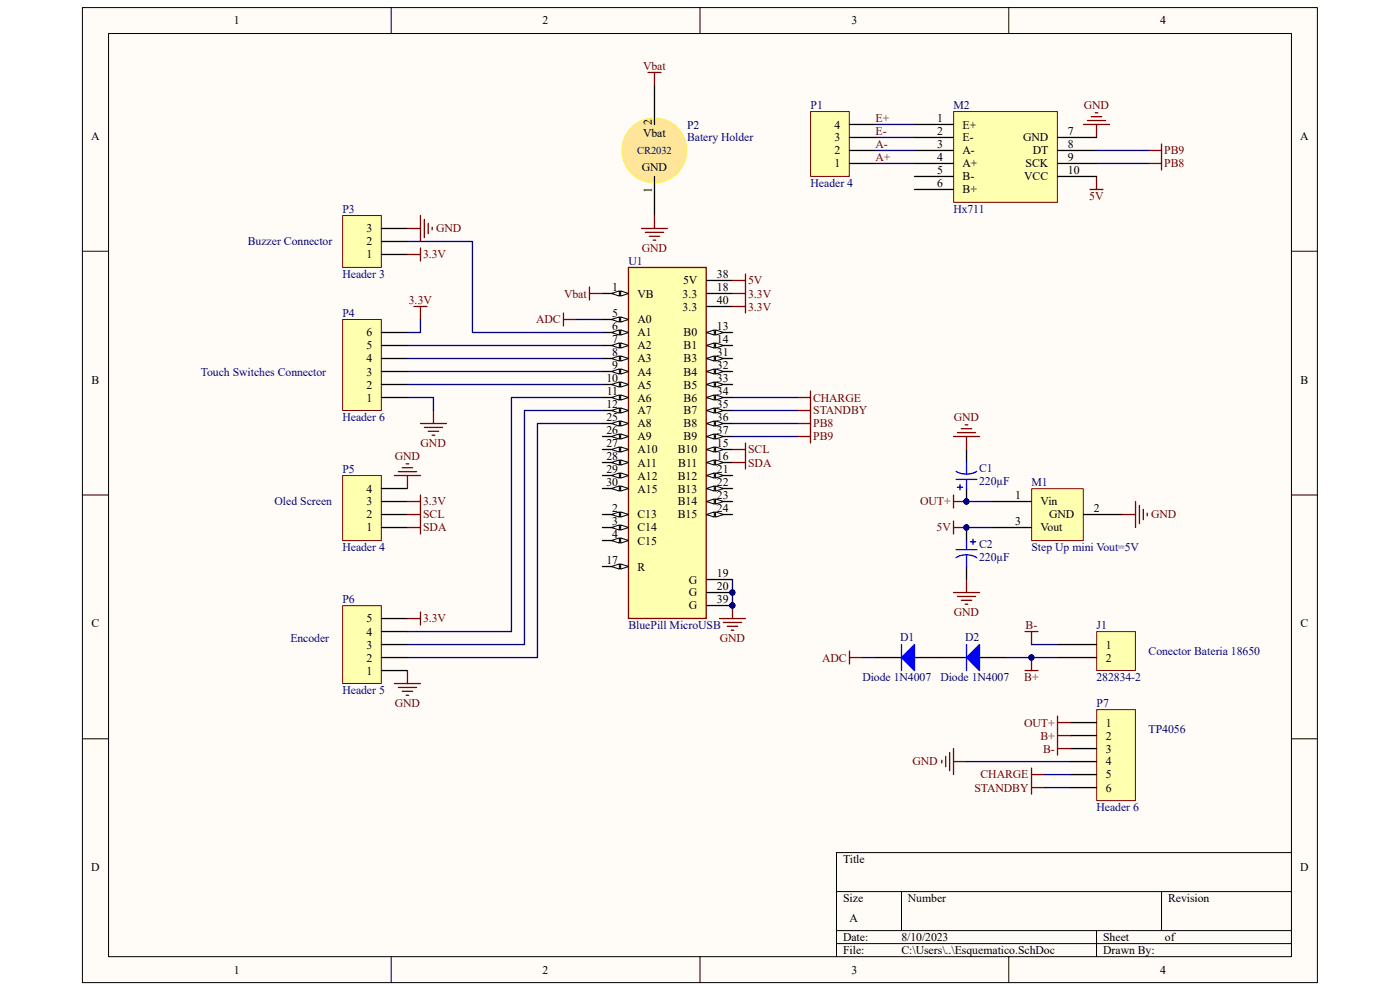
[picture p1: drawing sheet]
<svg xmlns="http://www.w3.org/2000/svg" width="297mm" height="210mm" viewBox="0 0 297 210" stroke-linecap="round" stroke-linejoin="round" font-family="sans-serif">
<path d="M17.5 1.7h262v206.7h-262z" fill="#fffcf8"/>
<path d="M17.5 1.6h262v206.8h-262z" fill="none" stroke="#000" stroke-width=".21"/>
<path d="M23.1 7.2h250.9v195.7h-250.9z" fill="#fffcf8"/>
<g fill="none" stroke="#000" stroke-width=".21">
<path d="M23 7.1h251v195.8h-251zM83 1.6v5.5M148.5 1.6v5.5M214 1.6v5.5M17.5 53.3h5.5M274 53.3h5.5M17.5 105h5.5M274 105h5.5M17.5 156.7h5.5M274 156.7h5.5M177.5 189.1h96.5M177.5 197.4h96.5"/>
<path d="M191.3 189.1v8.3M232.6 197.4v5.5M246.4 189.1v8.3M274 180.9h-96.5v22M83 202.9v5.5M148.5 202.9v5.5M177.5 200.2h96.5M214 202.9v5.5"/>
</g>
<path d="M133.3 56.7h16.5v74.5h-16.5z" fill-rule="evenodd" fill="#ffffb0" stroke="#800000" stroke-width=".28"/>
<path d="M127.8 62.3h5.5" fill="none" stroke="#000" stroke-width=".28"/>
<path d="M131.7 61.7l1.6 .6-1.6 .5z" fill="#fffcf8"/>
<path d="M131.7 61.7l1.6 .6-1.6 .5z" fill="none" stroke="#000" stroke-width=".21"/>
<path d="M129.7 62.3l1.7-.6v1.1z" fill="#fffcf8"/>
<path d="M129.7 62.3l1.7-.6v1.1z" fill="none" stroke="#000" stroke-width=".21"/>
<path d="M127.8 67.8h5.5" fill="none" stroke="#000" stroke-width=".28"/>
<path d="M131.7 67.2l1.6 .6-1.6 .5z" fill="#fffcf8"/>
<path d="M131.7 67.2l1.6 .6-1.6 .5z" fill="none" stroke="#000" stroke-width=".21"/>
<path d="M129.7 67.8l1.7-.6v1.1z" fill="#fffcf8"/>
<path d="M129.7 67.8l1.7-.6v1.1z" fill="none" stroke="#000" stroke-width=".21"/>
<path d="M127.8 70.5h5.5" fill="none" stroke="#000" stroke-width=".28"/>
<path d="M131.7 70l1.6 .5-1.6 .6z" fill="#fffcf8"/>
<path d="M131.7 70l1.6 .5-1.6 .6z" fill="none" stroke="#000" stroke-width=".21"/>
<path d="M129.7 70.5l1.7-.5v1.1z" fill="#fffcf8"/>
<path d="M129.7 70.5l1.7-.5v1.1z" fill="none" stroke="#000" stroke-width=".21"/>
<path d="M127.8 73.3h5.5" fill="none" stroke="#000" stroke-width=".28"/>
<path d="M131.7 72.7l1.6 .6-1.6 .5z" fill="#fffcf8"/>
<path d="M131.7 72.7l1.6 .6-1.6 .5z" fill="none" stroke="#000" stroke-width=".21"/>
<path d="M129.7 73.3l1.7-.6v1.1z" fill="#fffcf8"/>
<path d="M129.7 73.3l1.7-.6v1.1z" fill="none" stroke="#000" stroke-width=".21"/>
<path d="M127.8 76.1h5.5" fill="none" stroke="#000" stroke-width=".28"/>
<path d="M131.7 75.5l1.6 .6-1.6 .5z" fill="#fffcf8"/>
<path d="M131.7 75.5l1.6 .6-1.6 .5z" fill="none" stroke="#000" stroke-width=".21"/>
<path d="M129.7 76.1l1.7-.6v1.1z" fill="#fffcf8"/>
<path d="M129.7 76.1l1.7-.6v1.1z" fill="none" stroke="#000" stroke-width=".21"/>
<path d="M127.8 78.8h5.5" fill="none" stroke="#000" stroke-width=".28"/>
<path d="M131.7 78.3l1.6 .5-1.6 .6z" fill="#fffcf8"/>
<path d="M131.7 78.3l1.6 .5-1.6 .6z" fill="none" stroke="#000" stroke-width=".21"/>
<path d="M129.7 78.8l1.7-.5v1.1z" fill="#fffcf8"/>
<path d="M129.7 78.8l1.7-.5v1.1z" fill="none" stroke="#000" stroke-width=".21"/>
<path d="M127.8 81.6h5.5" fill="none" stroke="#000" stroke-width=".28"/>
<path d="M131.7 81l1.6 .6-1.6 .5z" fill="#fffcf8"/>
<path d="M131.7 81l1.6 .6-1.6 .5z" fill="none" stroke="#000" stroke-width=".21"/>
<path d="M129.7 81.6l1.7-.6v1.1z" fill="#fffcf8"/>
<path d="M129.7 81.6l1.7-.6v1.1z" fill="none" stroke="#000" stroke-width=".21"/>
<path d="M127.8 84.3h5.5" fill="none" stroke="#000" stroke-width=".28"/>
<path d="M131.7 83.8l1.6 .5-1.6 .6z" fill="#fffcf8"/>
<path d="M131.7 83.8l1.6 .5-1.6 .6z" fill="none" stroke="#000" stroke-width=".21"/>
<path d="M129.7 84.3l1.7-.5v1.1z" fill="#fffcf8"/>
<path d="M129.7 84.3l1.7-.5v1.1z" fill="none" stroke="#000" stroke-width=".21"/>
<path d="M127.8 87.1h5.5" fill="none" stroke="#000" stroke-width=".28"/>
<path d="M131.7 86.5l1.6 .6-1.6 .5z" fill="#fffcf8"/>
<path d="M131.7 86.5l1.6 .6-1.6 .5z" fill="none" stroke="#000" stroke-width=".21"/>
<path d="M129.7 87.1l1.7-.6v1.1z" fill="#fffcf8"/>
<path d="M129.7 87.1l1.7-.6v1.1z" fill="none" stroke="#000" stroke-width=".21"/>
<path d="M127.8 89.8h5.5" fill="none" stroke="#000" stroke-width=".28"/>
<path d="M131.7 89.3l1.6 .5-1.6 .6z" fill="#fffcf8"/>
<path d="M131.7 89.3l1.6 .5-1.6 .6z" fill="none" stroke="#000" stroke-width=".21"/>
<path d="M129.7 89.8l1.7-.5v1.1z" fill="#fffcf8"/>
<path d="M129.7 89.8l1.7-.5v1.1z" fill="none" stroke="#000" stroke-width=".21"/>
<path d="M127.8 92.6h5.5" fill="none" stroke="#000" stroke-width=".28"/>
<path d="M131.7 92l1.6 .6-1.6 .6z" fill="#fffcf8"/>
<path d="M131.7 92l1.6 .6-1.6 .6z" fill="none" stroke="#000" stroke-width=".21"/>
<path d="M129.7 92.6l1.7-.6v1.2z" fill="#fffcf8"/>
<path d="M129.7 92.6l1.7-.6v1.2z" fill="none" stroke="#000" stroke-width=".21"/>
<path d="M127.8 95.4h5.5" fill="none" stroke="#000" stroke-width=".28"/>
<path d="M131.7 94.8l1.6 .6-1.6 .5z" fill="#fffcf8"/>
<path d="M131.7 94.8l1.6 .6-1.6 .5z" fill="none" stroke="#000" stroke-width=".21"/>
<path d="M129.7 95.4l1.7-.6v1.1z" fill="#fffcf8"/>
<path d="M129.7 95.4l1.7-.6v1.1z" fill="none" stroke="#000" stroke-width=".21"/>
<path d="M127.8 98.1h5.5" fill="none" stroke="#000" stroke-width=".28"/>
<path d="M131.7 97.6l1.6 .5-1.6 .6z" fill="#fffcf8"/>
<path d="M131.7 97.6l1.6 .5-1.6 .6z" fill="none" stroke="#000" stroke-width=".21"/>
<path d="M129.7 98.1l1.7-.5v1.1z" fill="#fffcf8"/>
<path d="M129.7 98.1l1.7-.5v1.1z" fill="none" stroke="#000" stroke-width=".21"/>
<path d="M127.8 100.9h5.5" fill="none" stroke="#000" stroke-width=".28"/>
<path d="M131.7 100.3l1.6 .6-1.6 .5z" fill="#fffcf8"/>
<path d="M131.7 100.3l1.6 .6-1.6 .5z" fill="none" stroke="#000" stroke-width=".21"/>
<path d="M129.7 100.9l1.7-.6v1.1z" fill="#fffcf8"/>
<path d="M129.7 100.9l1.7-.6v1.1z" fill="none" stroke="#000" stroke-width=".21"/>
<path d="M127.8 103.6h5.5" fill="none" stroke="#000" stroke-width=".28"/>
<path d="M131.7 103.1l1.6 .5-1.6 .6z" fill="#fffcf8"/>
<path d="M131.7 103.1l1.6 .5-1.6 .6z" fill="none" stroke="#000" stroke-width=".21"/>
<path d="M129.7 103.6l1.7-.5v1.1z" fill="#fffcf8"/>
<path d="M129.7 103.6l1.7-.5v1.1z" fill="none" stroke="#000" stroke-width=".21"/>
<path d="M127.8 109.2h5.5" fill="none" stroke="#000" stroke-width=".28"/>
<path d="M131.7 108.6l1.6 .6-1.6 .5z" fill="#fffcf8"/>
<path d="M131.7 108.6l1.6 .6-1.6 .5z" fill="none" stroke="#000" stroke-width=".21"/>
<path d="M129.7 109.2l1.7-.6v1.1z" fill="#fffcf8"/>
<path d="M129.7 109.2l1.7-.6v1.1z" fill="none" stroke="#000" stroke-width=".21"/>
<path d="M127.8 111.9h5.5" fill="none" stroke="#000" stroke-width=".28"/>
<path d="M131.7 111.4l1.6 .5-1.6 .6z" fill="#fffcf8"/>
<path d="M131.7 111.4l1.6 .5-1.6 .6z" fill="none" stroke="#000" stroke-width=".21"/>
<path d="M129.7 111.9l1.7-.5v1.1z" fill="#fffcf8"/>
<path d="M129.7 111.9l1.7-.5v1.1z" fill="none" stroke="#000" stroke-width=".21"/>
<path d="M127.8 114.7h5.5" fill="none" stroke="#000" stroke-width=".28"/>
<path d="M131.7 114.1l1.6 .6-1.6 .5z" fill="#fffcf8"/>
<path d="M131.7 114.1l1.6 .6-1.6 .5z" fill="none" stroke="#000" stroke-width=".21"/>
<path d="M129.7 114.7l1.7-.6v1.1z" fill="#fffcf8"/>
<path d="M129.7 114.7l1.7-.6v1.1z" fill="none" stroke="#000" stroke-width=".21"/>
<path d="M127.8 120.2h5.5" fill="none" stroke="#000" stroke-width=".28"/>
<path d="M131.7 119.6l1.6 .6-1.6 .5z" fill="#fffcf8"/>
<path d="M131.7 119.6l1.6 .6-1.6 .5z" fill="none" stroke="#000" stroke-width=".21"/>
<path d="M129.7 120.2l1.7-.6v1.1z" fill="#fffcf8"/>
<path d="M129.7 120.2l1.7-.6v1.1z" fill="none" stroke="#000" stroke-width=".21"/>
<path d="M149.9 59.5h5.5M149.9 62.3h5.5M149.9 65h5.5M149.9 70.5h5.5" fill="none" stroke="#000" stroke-width=".28"/>
<path d="M149.9 70.5l1.6-.5v1.1z" fill="#fffcf8"/>
<path d="M149.9 70.5l1.6-.5v1.1z" fill="none" stroke="#000" stroke-width=".21"/>
<path d="M151.8 70l1.7 .5-1.7 .6z" fill="#fffcf8"/>
<path d="M151.8 70l1.7 .5-1.7 .6z" fill="none" stroke="#000" stroke-width=".21"/>
<path d="M149.9 73.3h5.5" fill="none" stroke="#000" stroke-width=".28"/>
<path d="M149.9 73.3l1.6-.6v1.1z" fill="#fffcf8"/>
<path d="M149.9 73.3l1.6-.6v1.1z" fill="none" stroke="#000" stroke-width=".21"/>
<path d="M151.8 72.7l1.7 .6-1.7 .5z" fill="#fffcf8"/>
<path d="M151.8 72.7l1.7 .6-1.7 .5z" fill="none" stroke="#000" stroke-width=".21"/>
<path d="M149.9 76.1h5.5" fill="none" stroke="#000" stroke-width=".28"/>
<path d="M149.9 76.1l1.6-.6v1.1z" fill="#fffcf8"/>
<path d="M149.9 76.1l1.6-.6v1.1z" fill="none" stroke="#000" stroke-width=".21"/>
<path d="M151.8 75.5l1.7 .6-1.7 .5z" fill="#fffcf8"/>
<path d="M151.8 75.5l1.7 .6-1.7 .5z" fill="none" stroke="#000" stroke-width=".21"/>
<path d="M149.9 78.8h5.5" fill="none" stroke="#000" stroke-width=".28"/>
<path d="M149.9 78.8l1.6-.5v1.1z" fill="#fffcf8"/>
<path d="M149.9 78.8l1.6-.5v1.1z" fill="none" stroke="#000" stroke-width=".21"/>
<path d="M151.8 78.3l1.7 .5-1.7 .6z" fill="#fffcf8"/>
<path d="M151.8 78.3l1.7 .5-1.7 .6z" fill="none" stroke="#000" stroke-width=".21"/>
<path d="M149.9 81.6h5.5" fill="none" stroke="#000" stroke-width=".28"/>
<path d="M149.9 81.6l1.6-.6v1.1z" fill="#fffcf8"/>
<path d="M149.9 81.6l1.6-.6v1.1z" fill="none" stroke="#000" stroke-width=".21"/>
<path d="M151.8 81l1.7 .6-1.7 .5z" fill="#fffcf8"/>
<path d="M151.8 81l1.7 .6-1.7 .5z" fill="none" stroke="#000" stroke-width=".21"/>
<path d="M149.9 84.3h5.5" fill="none" stroke="#000" stroke-width=".28"/>
<path d="M149.9 84.3l1.6-.5v1.1z" fill="#fffcf8"/>
<path d="M149.9 84.3l1.6-.5v1.1z" fill="none" stroke="#000" stroke-width=".21"/>
<path d="M151.8 83.8l1.7 .5-1.7 .6z" fill="#fffcf8"/>
<path d="M151.8 83.8l1.7 .5-1.7 .6z" fill="none" stroke="#000" stroke-width=".21"/>
<path d="M149.9 87.1h5.5" fill="none" stroke="#000" stroke-width=".28"/>
<path d="M149.9 87.1l1.6-.6v1.1z" fill="#fffcf8"/>
<path d="M149.9 87.1l1.6-.6v1.1z" fill="none" stroke="#000" stroke-width=".21"/>
<path d="M151.8 86.5l1.7 .6-1.7 .5z" fill="#fffcf8"/>
<path d="M151.8 86.5l1.7 .6-1.7 .5z" fill="none" stroke="#000" stroke-width=".21"/>
<path d="M149.9 89.8h5.5" fill="none" stroke="#000" stroke-width=".28"/>
<path d="M149.9 89.8l1.6-.5v1.1z" fill="#fffcf8"/>
<path d="M149.9 89.8l1.6-.5v1.1z" fill="none" stroke="#000" stroke-width=".21"/>
<path d="M151.8 89.3l1.7 .5-1.7 .6z" fill="#fffcf8"/>
<path d="M151.8 89.3l1.7 .5-1.7 .6z" fill="none" stroke="#000" stroke-width=".21"/>
<path d="M149.9 92.6h5.5" fill="none" stroke="#000" stroke-width=".28"/>
<path d="M149.9 92.6l1.6-.6v1.2z" fill="#fffcf8"/>
<path d="M149.9 92.6l1.6-.6v1.2z" fill="none" stroke="#000" stroke-width=".21"/>
<path d="M151.8 92l1.7 .6-1.7 .6z" fill="#fffcf8"/>
<path d="M151.8 92l1.7 .6-1.7 .6z" fill="none" stroke="#000" stroke-width=".21"/>
<path d="M149.9 95.4h5.5" fill="none" stroke="#000" stroke-width=".28"/>
<path d="M149.9 95.4l1.6-.6v1.1z" fill="#fffcf8"/>
<path d="M149.9 95.4l1.6-.6v1.1z" fill="none" stroke="#000" stroke-width=".21"/>
<path d="M151.8 94.8l1.7 .6-1.7 .5z" fill="#fffcf8"/>
<path d="M151.8 94.8l1.7 .6-1.7 .5z" fill="none" stroke="#000" stroke-width=".21"/>
<path d="M149.9 98.1h5.5" fill="none" stroke="#000" stroke-width=".28"/>
<path d="M149.9 98.1l1.6-.5v1.1z" fill="#fffcf8"/>
<path d="M149.9 98.1l1.6-.5v1.1z" fill="none" stroke="#000" stroke-width=".21"/>
<path d="M151.8 97.6l1.7 .5-1.7 .6z" fill="#fffcf8"/>
<path d="M151.8 97.6l1.7 .5-1.7 .6z" fill="none" stroke="#000" stroke-width=".21"/>
<path d="M149.9 100.9h5.5" fill="none" stroke="#000" stroke-width=".28"/>
<path d="M149.9 100.9l1.6-.6v1.1z" fill="#fffcf8"/>
<path d="M149.9 100.9l1.6-.6v1.1z" fill="none" stroke="#000" stroke-width=".21"/>
<path d="M151.8 100.3l1.7 .6-1.7 .5z" fill="#fffcf8"/>
<path d="M151.8 100.3l1.7 .6-1.7 .5z" fill="none" stroke="#000" stroke-width=".21"/>
<path d="M149.9 103.6h5.5" fill="none" stroke="#000" stroke-width=".28"/>
<path d="M149.9 103.6l1.6-.5v1.1z" fill="#fffcf8"/>
<path d="M149.9 103.6l1.6-.5v1.1z" fill="none" stroke="#000" stroke-width=".21"/>
<path d="M151.8 103.1l1.7 .5-1.7 .6z" fill="#fffcf8"/>
<path d="M151.8 103.1l1.7 .5-1.7 .6z" fill="none" stroke="#000" stroke-width=".21"/>
<path d="M149.9 106.4h5.5" fill="none" stroke="#000" stroke-width=".28"/>
<path d="M149.9 106.4l1.6-.6v1.1z" fill="#fffcf8"/>
<path d="M149.9 106.4l1.6-.6v1.1z" fill="none" stroke="#000" stroke-width=".21"/>
<path d="M151.8 105.8l1.7 .6-1.7 .5z" fill="#fffcf8"/>
<path d="M151.8 105.8l1.7 .6-1.7 .5z" fill="none" stroke="#000" stroke-width=".21"/>
<path d="M149.9 109.2h5.5" fill="none" stroke="#000" stroke-width=".28"/>
<path d="M149.9 109.2l1.6-.6v1.1z" fill="#fffcf8"/>
<path d="M149.9 109.2l1.6-.6v1.1z" fill="none" stroke="#000" stroke-width=".21"/>
<path d="M151.8 108.6l1.7 .6-1.7 .5z" fill="#fffcf8"/>
<path d="M151.8 108.6l1.7 .6-1.7 .5z" fill="none" stroke="#000" stroke-width=".21"/>
<path d="M149.9 122.9h5.5M149.9 125.7h5.5M149.9 128.5h5.5" fill="none" stroke="#000" stroke-width=".28"/>
<g fill="#000080" stroke="#000080" stroke-width=".21">
<circle cx="155.4" cy="125.7" r=".53"/>
<circle cx="155.4" cy="128.4" r=".53"/>
</g>
<path d="M87.8 65h2.8M89.2 65v2.8M89.2 89.8h5.5M90 90.7h3.9M90.9 91.5h2.2M91.7 92.3h.5M92 87.1v2.7" fill="none" stroke="#800000" stroke-width=".28"/>
<path d="M72.7 67.8h8.2v19.3h-8.2z" fill="#ffffb0"/>
<path d="M72.7 67.8h8.2v19.3h-8.2z" fill="none" stroke="#800000" stroke-width=".21"/>
<path d="M80.9 78.8h5.5M80.9 76.1h5.5M80.9 73.3h5.5M80.9 70.5h5.5M80.9 84.3h5.5M80.9 81.6h5.5" fill="none" stroke="#000" stroke-width=".28"/>
<path d="M72.7 45.8h8.2v10.9h-8.2z" fill="#ffffb0"/>
<path d="M72.7 45.7h8.2v11h-8.2z" fill="none" stroke="#800000" stroke-width=".21"/>
<path d="M80.9 54h5.5M80.9 51.2h5.5M80.9 48.5h5.5" fill="none" stroke="#000" stroke-width=".28"/>
<path d="M86.4 48.5h2.8M86.4 54h2.8M89.2 45.7v5.5M89.2 52.6v2.8M90 46.5v3.9M90.9 47.4v2.2M91.7 48.2v.5" fill="none" stroke="#800000" stroke-width=".28"/>
<path d="M72.7 100.9h8.2v13.8h-8.2z" fill="#ffffb0"/>
<path d="M72.7 100.9h8.2v13.8h-8.2z" fill="none" stroke="#800000" stroke-width=".21"/>
<path d="M80.9 111.9h5.5M80.9 109.2h5.5M80.9 106.4h5.5M80.9 103.6h5.5" fill="none" stroke="#000" stroke-width=".28"/>
<path d="M85.3 99.2h2.2M86.2 98.4h.5M155.4 95.4h2.8M155.4 98.1h2.8M158.2 94v5.5M83.7 100.9h5.5M84.5 100h3.9M86.4 106.4h2.8M86.4 100.9v2.7M86.4 109.2h2.8M86.4 111.9h2.8M89.2 105v8.3" fill="none" stroke="#800000" stroke-width=".28"/>
<circle cx="138.8" cy="31.9" r="6.9" fill="#ffe599" stroke="#ff0" stroke-width=".21"/>
<path d="M138.8 18.1v8.3M138.8 37.4v8.3" fill="none" stroke="#000" stroke-width=".28"/>
<path d="M137.5 15.4h2.7M138.8 15.4v2.7M136.1 48.5h5.5M136.9 49.3h3.9M137.7 50.1h2.3M138.6 51h.5M138.8 45.7v2.8M125.1 60.9v2.7M125.1 62.3h2.7" fill="none" stroke="#800000" stroke-width=".28"/>
<path d="M172 23.7h8.2v13.7h-8.2z" fill="#ffffb0"/>
<path d="M172 23.7h8.2v13.7h-8.2z" fill="none" stroke="#800000" stroke-width=".21"/>
<path d="M180.2 34.7h5.5M180.2 31.9h5.5M180.2 29.2h5.5M180.2 26.4h5.5" fill="none" stroke="#000" stroke-width=".28"/>
<path d="M229.9 26.4h5.5M230.7 25.6h3.9M231.5 24.7h2.2M232.4 23.9h.5M232.6 26.4v2.8M232.6 37.4v2.8M231.2 40.2h2.8" fill="none" stroke="#800000" stroke-width=".28"/>
<path d="M72.7 128.5h8.2v16.5h-8.2z" fill="#ffffb0"/>
<path d="M72.7 128.5h8.2v16.5h-8.2z" fill="none" stroke="#800000" stroke-width=".21"/>
<path d="M80.9 139.5h5.5M80.9 136.7h5.5M80.9 134h5.5M80.9 131.2h5.5M80.9 142.3h5.5" fill="none" stroke="#000" stroke-width=".28"/>
<g fill="none" stroke="#800000" stroke-width=".28">
<path d="M155.4 59.5h2.8M158.2 58.1v8.3M155.4 62.3h2.8M155.4 65h2.8M86.4 131.2h2.8M89.2 129.8v2.8M152.6 131.2h5.6M153.5 132h3.8M154.3 132.9h2.2M155.1 133.7h.6M155.4 128.5v2.7M83.7 145h5.5"/>
<path d="M84.5 145.8h3.9M85.3 146.7h2.2M86.2 147.5h.5M86.4 142.3v2.7"/>
</g>
<circle cx="155.4" cy="128.4" r=".53" fill="#000080" stroke="#000080" stroke-width=".21"/>
<path d="M218.9 103.7h10.9v11h-10.9z" fill="#ffffb0"/>
<path d="M218.9 103.7h10.9v11h-10.9z" fill="none" stroke="#800000" stroke-width=".21"/>
<path d="M205 95.4v2.7M205 103.6v2.8M205 111.9v2.8M210.6 106.4h8.2M210.6 111.9h8.2M229.9 109.2h8.2M205 120.2v2.7" fill="none" stroke="#000" stroke-width=".28"/>
<g fill="none" stroke="#800000" stroke-width=".28">
<path d="M202.3 92.6h5.5M203.1 91.8h3.9M203.9 90.9h2.3M204.8 90.1h.5M205 92.6v2.8M202.3 105v2.8M202.3 110.5v2.8M202.3 111.9h2.7M202.3 106.4h2.7M238.1 109.2h2.8M240.9 106.4v5.5M241.7 107.2v3.9"/>
<path d="M242.6 108v2.3M243.4 108.9v.5M202.3 125.7h5.5M203.1 126.5h3.9M203.9 127.4h2.3M204.8 128.2h.5M205 122.9v2.8"/>
</g>
<g fill="#000080" stroke="#000080" stroke-width=".21">
<circle cx="205" cy="106.4" r=".53"/>
<circle cx="205" cy="111.9" r=".53"/>
</g>
<path d="M205 98.1v2.5M207.2 100a4.3 4.3 0 0 1-4.4 0M202.8 118.3a4.3 4.3 0 0 1 4.4 0M202.8 101.7h4.5M202.8 116.6h4.5M203.1 103.4h1.1M203.7 102.8v1.1M205 101.7v1.9M205 114.7v1.9M205 117.7v2.5M205.9 114.9h1.1M206.4 114.4v1.1" fill="none" stroke="#00f" stroke-width=".28"/>
<path d="M232.7 134h8.2v8.2h-8.2z" fill="#ffffb0"/>
<path d="M232.7 134h8.2v8.2h-8.2z" fill="none" stroke="#800000" stroke-width=".21"/>
<path d="M199.5 139.5h5.5M207.8 139.5h5.5M224.4 139.5h8.2M224.4 136.7h8.2" fill="none" stroke="#000" stroke-width=".28"/>
<path d="M205 139.5l2.8-2.8v5.6z" fill="#00f"/>
<path d="M205 139.5l2.8-2.8v5.6zM205 136.7v5.6" fill="none" stroke="#00f" stroke-width=".28"/>
<path d="M185.7 139.5h5.6M194 139.5h5.5" fill="none" stroke="#000" stroke-width=".28"/>
<path d="M191.3 139.5l2.7-2.8v5.6z" fill="#00f"/>
<path d="M191.3 139.5l2.7-2.8v5.6zM191.3 136.7v5.6" fill="none" stroke="#00f" stroke-width=".28"/>
<path d="M232.7 150.6h8.2v19.2h-8.2z" fill="#ffffb0"/>
<path d="M232.7 150.5h8.2v19.3h-8.2z" fill="none" stroke="#800000" stroke-width=".21"/>
<path d="M227.1 153.3h5.5M227.1 156h5.5M227.1 158.8h5.5M227.1 161.6h5.5M227.1 164.3h5.5M227.1 167.1h5.5" fill="none" stroke="#000" stroke-width=".28"/>
<g fill="none" stroke="#800000" stroke-width=".28">
<path d="M243.7 34.7h2.7M243.7 31.9h2.7M246.4 30.5v5.6M119.5 66.4v2.8M119.5 67.8h2.8M169.2 92.6h2.7M169.2 89.8h2.7M169.2 87.1h2.7M169.2 84.3h2.7M171.9 82.9v11.1M180.2 138.1v2.8M180.2 139.5h2.8"/>
<path d="M217.5 134h2.7M218.8 134v2.7M218.8 139.5v2.8M201.5 159.6v3.9M202.3 158.8v5.5M217.5 142.3h2.7M224.4 151.9v8.3M224.4 158.8h2.7M224.4 156h2.7M224.4 153.3h2.7M199.8 161.3v.5M200.6 160.5v2.2"/>
<path d="M202.3 161.6h2.7M218.8 162.9v5.6M218.8 164.3h2.8M218.8 167.1h2.8"/>
</g>
<circle cx="218.8" cy="139.5" r=".53" fill="#000080" stroke="#000080" stroke-width=".21"/>
<path d="M202.4 23.7h21.9v19.2h-21.9z" fill="#ffffb0"/>
<path d="M202.3 23.7h22v19.2h-22z" fill="none" stroke="#800000" stroke-width=".21"/>
<path d="M194 26.4h8.3M194 29.2h8.3M194 31.9h8.3M194 34.7h8.3M194 37.4h8.3M224.4 29.2h8.2M224.4 31.9h8.2M224.4 34.7h8.2M224.4 37.4h8.2M194 40.2h8.3" fill="none" stroke="#000" stroke-width=".28"/>
<g fill="none" stroke="#000080" stroke-width=".28">
<path d="M185.7 26.4h8.3M185.7 29.2h8.3M185.7 31.9h8.3M185.7 34.7h8.3M232.6 31.9h11.1M232.6 34.7h11.1M86.4 51.2h13.8v19.3h27.6M86.4 73.3h41.4M86.4 76.1h41.4M86.4 78.8h41.4M89.2 67.8v2.7h-2.8M122.3 67.8h5.5"/>
<path d="M86.4 84.3h5.6v2.8M86.4 81.6h41.4M127.8 84.3h-19.3v49.7h-22.1M127.8 87.1h-16.5v49.6h-24.9M127.8 89.8h-13.8v49.7h-27.6M155.4 92.6h13.8M155.4 89.8h13.8M155.4 84.3h13.8M155.4 87.1h13.8M205 106.4h5.6M205 111.9h5.6M155.4 122.9v5.6"/>
<path d="M183 139.5h2.7M213.3 139.5h11.1M218.8 136.7h5.6M205 161.6h22.1M221.6 164.3h5.5M221.6 167.1h5.5"/>
</g>
<g fill="#000080" stroke="#000080" stroke-width=".21">
<circle cx="155.4" cy="128.4" r=".53"/>
<circle cx="155.4" cy="125.7" r=".53"/>
<circle cx="205" cy="106.4" r=".53"/>
<circle cx="205" cy="111.9" r=".53"/>
<circle cx="218.8" cy="139.5" r=".53"/>
</g>
<g font-size="2.5">
<text x="49.6" y="5.2">1</text>
<text x="115.1" y="5.2">2</text>
<text x="180.6" y="5.2">3</text>
<text x="246.1" y="5.2">4</text>
<text x="19.3" y="29.7">A</text>
<text x="136.4" y="29.2">Vbat</text>
<text x="138.3" y="26.4" transform="rotate(-90 138.3 26.4)">2</text>
<text x="177" y="27.3">4</text>
<text x="198.8" y="25.9">1</text>
<text x="198.8" y="28.6">2</text>
<text x="204.2" y="27.3">E+</text>
<text x="226.6" y="28.6">7</text>
<text x="275.8" y="29.7">A</text>
<text x="177" y="35.5">1</text>
<text x="177" y="32.8">2</text>
<text x="177" y="30">3</text>
<text x="198.8" y="31.4">3</text>
<text x="198.8" y="34.1">4</text>
<text x="204.2" y="30">E-</text>
<text x="204.2" y="32.8">A-</text>
<text x="204.2" y="35.5">A+</text>
<text x="217" y="30">GND</text>
<text x="217.6" y="35.5">SCK</text>
<text x="219.1" y="32.8">DT</text>
<text x="226.6" y="34.1">9</text>
<text x="226.6" y="31.4">8</text>
<text x="136.1" y="36.4">GND</text>
<text x="138.3" y="40.9" transform="rotate(-90 138.3 40.9)">1</text>
<text x="198.8" y="36.9">5</text>
<text x="198.8" y="39.7">6</text>
<text x="204.2" y="38.3">B-</text>
<text x="204.2" y="41">B+</text>
<text x="217.3" y="38.3">VCC</text>
<text x="226.6" y="36.9">10</text>
<text x="77.8" y="52.1">2</text>
<text x="77.8" y="49.3">3</text>
<text x="77.8" y="54.8">1</text>
<text x="152.1" y="59">38</text>
<text x="129.9" y="61.7">1</text>
<text x="135.3" y="63.1">VB</text>
<text x="144.8" y="63.1">3.3</text>
<text x="144.8" y="65.9">3.3</text>
<text x="144.9" y="60.3">5V</text>
<text x="152.1" y="61.7">18</text>
<text x="152.1" y="64.5">40</text>
<text x="77.8" y="71.4">6</text>
<text x="129.9" y="67.2">5</text>
<text x="129.9" y="70">6</text>
<text x="135.3" y="68.6">A0</text>
<text x="135.3" y="71.4">A1</text>
<text x="145" y="71.4">B0</text>
<text x="152.1" y="70">13</text>
<text x="77.8" y="76.9">4</text>
<text x="77.8" y="74.1">5</text>
<text x="129.9" y="72.8">7</text>
<text x="129.9" y="75.5">8</text>
<text x="135.3" y="74.1">A2</text>
<text x="135.3" y="76.9">A3</text>
<text x="145" y="74.1">B1</text>
<text x="145" y="76.9">B3</text>
<text x="152.1" y="72.8">14</text>
<text x="152.1" y="75.5">31</text>
<text x="19.4" y="81.4">B</text>
<text x="77.8" y="82.4">2</text>
<text x="77.8" y="79.7">3</text>
<text x="128.7" y="81">10</text>
<text x="128.7" y="83.8">11</text>
<text x="129.9" y="78.3">9</text>
<text x="135.3" y="79.7">A4</text>
<text x="135.3" y="82.4">A5</text>
<text x="145" y="79.7">B4</text>
<text x="145" y="82.4">B5</text>
<text x="152.1" y="78.3">32</text>
<text x="152.1" y="81">33</text>
<text x="152.1" y="83.8">34</text>
<text x="275.9" y="81.4">B</text>
<text x="77.8" y="85.2">1</text>
<text x="128.7" y="86.5">12</text>
<text x="128.7" y="89.3">25</text>
<text x="135.3" y="85.2">A6</text>
<text x="135.3" y="87.9">A7</text>
<text x="145" y="85.2">B6</text>
<text x="145" y="87.9">B7</text>
<text x="152.1" y="86.5">35</text>
<text x="152.1" y="89.3">36</text>
<text x="128.7" y="92.1">26</text>
<text x="128.7" y="94.8">27</text>
<text x="135.3" y="90.7">A8</text>
<text x="135.3" y="93.4">A9</text>
<text x="145" y="90.7">B8</text>
<text x="145" y="93.4">B9</text>
<text x="152.1" y="92.1">37</text>
<text x="152.1" y="94.8">15</text>
<text x="128.7" y="97.6">28</text>
<text x="128.7" y="100.3">29</text>
<text x="135.3" y="96.2">A10</text>
<text x="135.3" y="99">A11</text>
<text x="135.3" y="101.7">A12</text>
<text x="143.8" y="96.2">B10</text>
<text x="143.8" y="101.7">B12</text>
<text x="143.9" y="99">B11</text>
<text x="152.1" y="97.6">16</text>
<text x="152.1" y="100.3">21</text>
<text x="77.8" y="107.2">3</text>
<text x="77.8" y="104.5">4</text>
<text x="128.7" y="103.1">30</text>
<text x="135.3" y="104.5">A15</text>
<text x="143.8" y="104.5">B13</text>
<text x="143.8" y="107.2">B14</text>
<text x="152.1" y="103.1">22</text>
<text x="152.1" y="105.8">23</text>
<text x="215.4" y="105.8">1</text>
<text x="220.8" y="107.2">Vin</text>
<text x="77.8" y="112.7">1</text>
<text x="77.8" y="110">2</text>
<text x="129.9" y="108.6">2</text>
<text x="129.9" y="111.4">3</text>
<text x="135.3" y="110">C13</text>
<text x="135.3" y="112.7">C14</text>
<text x="143.8" y="110">B15</text>
<text x="152.1" y="108.6">24</text>
<text x="215.4" y="111.4">3</text>
<text x="220.8" y="112.7">Vout</text>
<text x="222.5" y="110">GND</text>
<text x="232.1" y="108.6">2</text>
<text x="128.7" y="119.6">17</text>
<text x="129.9" y="114.1">4</text>
<text x="135.3" y="115.5">C15</text>
<text x="135.3" y="121">R</text>
<text x="146.1" y="123.8">G</text>
<text x="152.1" y="122.4">19</text>
<text x="152.1" y="125.2">20</text>
<text x="146.1" y="126.5">G</text>
<text x="146.1" y="129.3">G</text>
<text x="152.1" y="127.9">39</text>
<text x="19.4" y="133.1">C</text>
<text x="77.8" y="137.6">3</text>
<text x="77.8" y="134.8">4</text>
<text x="77.8" y="132">5</text>
<text x="234.6" y="137.6">1</text>
<text x="275.9" y="133.1">C</text>
<text x="77.8" y="143.1">1</text>
<text x="77.8" y="140.3">2</text>
<text x="234.6" y="140.3">2</text>
<text x="234.6" y="154.1">1</text>
<text x="234.6" y="156.9">2</text>
<text x="234.6" y="159.6">3</text>
<text x="234.6" y="162.4">4</text>
<text x="234.6" y="165.1">5</text>
<text x="234.6" y="167.9">6</text>
<text x="19.3" y="184.8">D</text>
<text x="178.9" y="183.1">Title</text>
<text x="275.8" y="184.8">D</text>
<text x="178.9" y="191.3">Size</text>
<text x="192.6" y="191.3">Number</text>
<text x="247.8" y="191.3">Revision</text>
<text x="180.2" y="195.5">A</text>
<text x="178.9" y="199.6">Date:</text>
<text x="178.9" y="202.4">File:</text>
<text x="191.3" y="199.6">8/10/2023</text>
<text x="191.3" y="202.4">C:\Users\..\Esquematico.SchDoc</text>
<text x="234" y="199.6">Sheet</text>
<text x="234" y="202.4">Drawn By:</text>
<text x="247.1" y="199.6">of</text>
<text x="49.6" y="206.5">1</text>
<text x="115.1" y="206.5">2</text>
<text x="180.6" y="206.5">3</text>
<text x="246.1" y="206.5">4</text>
</g>
<g font-size="2.5" fill="#800000">
<text x="136.4" y="14.8">Vbat</text>
<text x="229.9" y="23.1">GND</text>
<text x="185.8" y="25.9">E+</text>
<text x="185.8" y="28.6">E-</text>
<text x="185.8" y="31.4">A-</text>
<text x="185.8" y="34.1">A+</text>
<text x="247" y="35.5">PB8</text>
<text x="247" y="32.8">PB9</text>
<text x="231.1" y="42.4">5V</text>
<text x="92.5" y="49.3">GND</text>
<text x="136.1" y="53.5">GND</text>
<text x="89.7" y="54.8">3.3V</text>
<text x="86.7" y="64.5">3.3V</text>
<text x="119.7" y="63.1">Vbat</text>
<text x="158.7" y="60.3">5V</text>
<text x="158.7" y="63.1">3.3V</text>
<text x="158.7" y="65.9">3.3V</text>
<text x="113.7" y="68.6">ADC</text>
<text x="172.5" y="87.9">STANDBY</text>
<text x="172.5" y="85.2">CHARGE</text>
<text x="202.4" y="89.3">GND</text>
<text x="89.2" y="94.8">GND</text>
<text x="172.5" y="93.4">PB9</text>
<text x="172.5" y="90.7">PB8</text>
<text x="83.7" y="97.6">GND</text>
<text x="158.7" y="96.2">SCL</text>
<text x="158.7" y="99">SDA</text>
<text x="89.7" y="107.2">3.3V</text>
<text x="195.2" y="107.2">OUT+</text>
<text x="89.7" y="110">SCL</text>
<text x="89.7" y="112.7">SDA</text>
<text x="198.7" y="112.7">5V</text>
<text x="244.2" y="110">GND</text>
<text x="202.4" y="130.7">GND</text>
<text x="89.7" y="132">3.3V</text>
<text x="152.7" y="136.2">GND</text>
<text x="217.6" y="133.4">B-</text>
<text x="174.4" y="140.3">ADC</text>
<text x="83.7" y="150">GND</text>
<text x="217.3" y="144.5">B+</text>
<text x="217.3" y="154.1">OUT+</text>
<text x="220.7" y="156.9">B+</text>
<text x="221.3" y="159.6">B-</text>
<text x="193.6" y="162.4">GND</text>
<text x="206.7" y="167.9">STANDBY</text>
<text x="208" y="165.1">CHARGE</text>
</g>
<g font-size="2.5" fill="#000080">
<text x="172" y="23.1">P1</text>
<text x="202.3" y="23.1">M2</text>
<text x="145.8" y="27.3">P2</text>
<text x="145.8" y="30">Batery Holder</text>
<text x="172" y="39.7">Header 4</text>
<text x="72.6" y="45.2">P3</text>
<text x="202.3" y="45.2">Hx711</text>
<text x="52.6" y="52.1">Buzzer Connector</text>
<text x="72.6" y="59">Header 3</text>
<text x="133.3" y="56.2">U1</text>
<text x="72.6" y="67.2">P4</text>
<text x="42.6" y="79.7">Touch Switches Connector</text>
<text x="72.6" y="89.3">Header 6</text>
<text x="72.6" y="100.3">P5</text>
<text x="207.7" y="100.1">C1</text>
<text x="58.3" y="107.2">Oled Screen</text>
<text x="207.7" y="102.8">220µF</text>
<text x="218.8" y="103.1">M1</text>
<text x="72.6" y="116.9">Header 4</text>
<text x="207.7" y="116.3">C2</text>
<text x="207.7" y="119.1">220µF</text>
<text x="218.8" y="116.9">Step Up mini Vout=5V</text>
<text x="72.6" y="127.9">P6</text>
<text x="61.6" y="136.2">Encoder</text>
<text x="133.3" y="133.4">BluePill MicroUSB</text>
<text x="191" y="135.9">D1</text>
<text x="204.8" y="135.9">D2</text>
<text x="232.6" y="133.4">J1</text>
<text x="243.7" y="138.9">Conector Bateria 18650</text>
<text x="72.6" y="147.2">Header 5</text>
<text x="183" y="144.5">Diode 1N4007</text>
<text x="199.5" y="144.5">Diode 1N4007</text>
<text x="232.6" y="144.5">282834-2</text>
<text x="232.6" y="150">P7</text>
<text x="243.7" y="155.5">TP4056</text>
<text x="232.6" y="172">Header 6</text>
</g>
<text font-size="2.2" fill="#000080" x="135.2" y="32.7">CR2032</text>
</svg>
